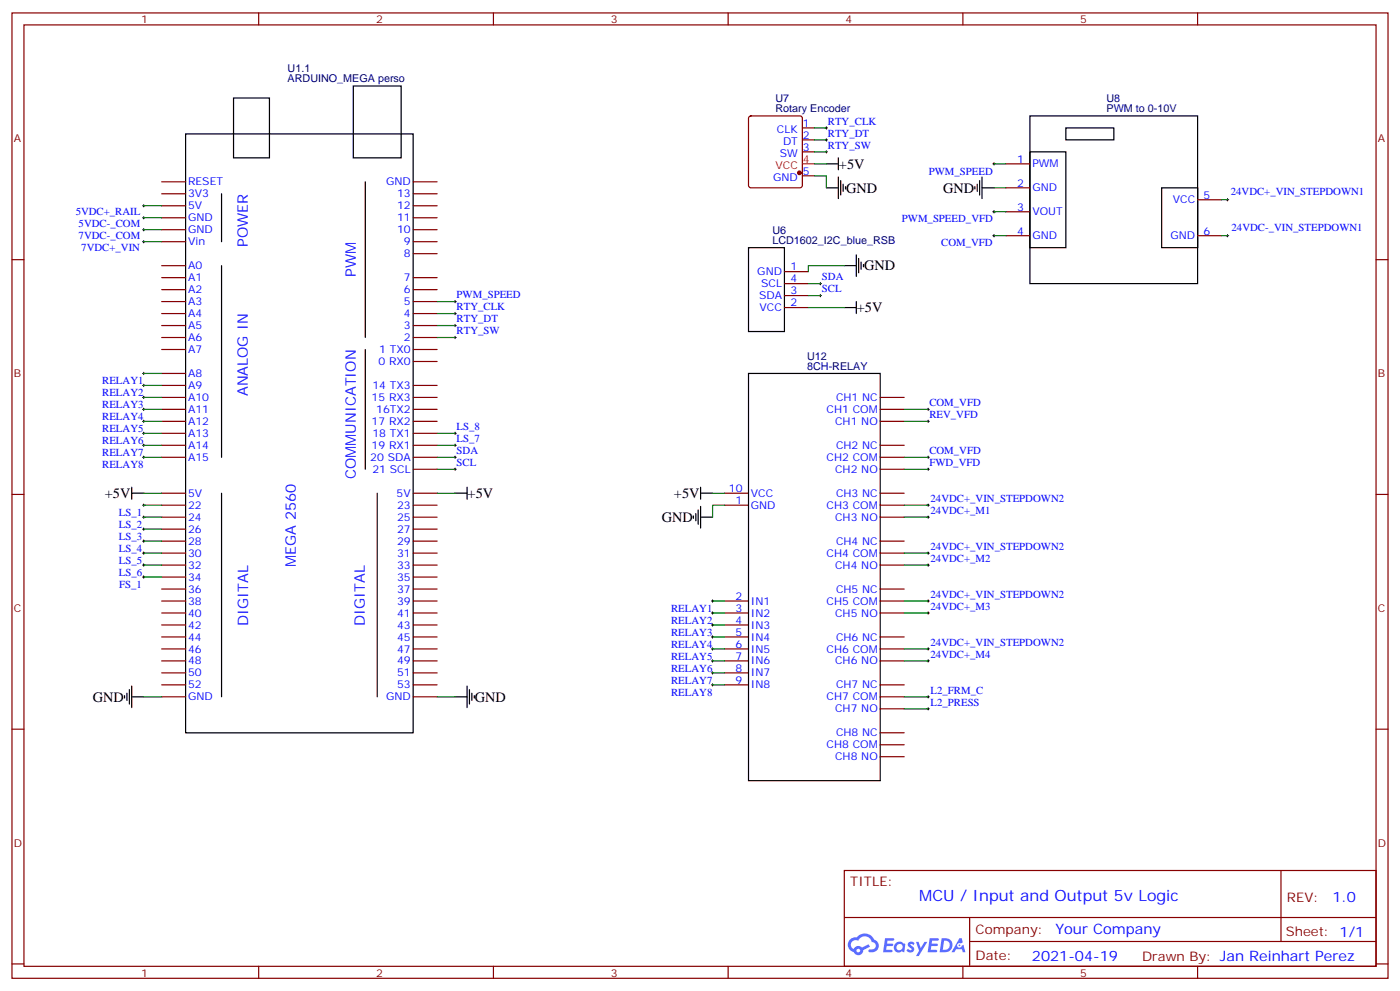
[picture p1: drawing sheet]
<svg xmlns="http://www.w3.org/2000/svg" width="412mm" height="292mm" viewBox="0 0 412 292" stroke-linecap="round" stroke-linejoin="round" font-family="sans-serif">
<g fill="none" stroke="#870000" stroke-width=".35">
<path d="M3.5 3.8h405.4v284.3h-405.4zM7.1 7.3h398.2v277.3h-398.2zM76.2 3.8v3.5M145.3 3.8v3.5M214.5 3.8v3.5M283.6 3.8v3.5M352.8 3.8v3.5M3.5 76.5h3.6M405.3 76.5h3.6M3.5 145.6h3.6M405.3 145.6h3.6M3.5 214.8h3.6"/>
<path d="M405.3 214.8h3.6M248.7 256.4h156.6v28.2h-156.6zM377.3 256.4v20.9M248.7 270.2h156.5M285.6 277.3h119.6M285.6 270.2v14.2M3.5 283.9h3.6M76.2 284.6v3.5M145.3 284.6v3.5M214.5 284.6v3.5M283.6 284.6v3.5M352.8 284.6v3.5"/>
<path d="M405.3 283.9h3.6"/>
</g>
<g fill="#5487ff">
<path d="M267.7 277.6a1.22 1.22 0 0 1 1.7 .2l-.4 .6a.47 .47 0 0 0-.3-.4 .47 .47 0 0 0-.5 .2l.1 .2a1.14 1.14 0 0 1 .8 1.8 1.14 1.14 0 0 1-1.9 0l-.2-.2 .5-.6 .7 .5a.29 .29 0 0 0 .3-.3 .29 .29 0 0 0-.2-.3 1.04 1.04 0 0 1-.6-1.7z"/>
<path d="M260.7 276.3h2.4l.3 .2-.2 .5-1.8 .1-.1 .8h1.5l.3 .4-.3 .4h-1.6l-.2 1.1h1.7l.2 .3-.2 .3-2.6 .1z"/>
<path d="M273.8 276.3h2.4l.3 .2-.1 .5-1.8 .1-.2 .8h1.6l.3 .4-.4 .4h-1.6l-.1 1.1h1.7l.2 .3-.2 .3-2.6 .1z"/>
<path d="M282.6 276.3h.7l.3 1.3-.6 .3a.69 .69 0 0 0-1 .3 .69 .69 0 0 0 .4 .9 .69 .69 0 0 0 .9-.6l.5-.2 .6 2.2h-.8l-.2-.9h-1.8l-.5 .9h-.8z"/>
<path d="M269.8 277.4h.8l.6 1.8 1.1-1.8h.9l-2.6 4.2h-.8l.9-1.5z"/>
<path d="M277.4 276.3l-.6 4.2h1.3a2.11 2.11 0 0 0 2.5-2.1 2.11 2.11 0 0 0-2.5-2.1zM278.1 277.1a1.39 1.39 0 0 1 1.7 1.4 1.39 1.39 0 0 1-1.8 1.3h-.3z"/>
<path d="M263.7 277.9a1.54 1.54 0 0 0-.1 2.2 1.54 1.54 0 0 0 2.2 .1l.6 .3 .3-2.3-.2-.3h-.4a1.49 1.49 0 0 0-2.4 0zM264 278.9a.94 .94 0 0 1 1.8 0 .94 .94 0 0 1-1.8 0z"/>
<path d="M250.4 276.7a2.18 2.18 0 0 0 1.1 3.7 1.44 1.44 0 0 0 1.6 .9 1.44 1.44 0 0 0 1.2-1.4l2-1.1-.5-.7-1.9 1a1.47 1.47 0 0 0-2.4 .4 1.39 1.39 0 0 1-.7-1.9 1.39 1.39 0 0 1 2-.5 2.12 2.12 0 0 1 2.2-1.3 2.12 2.12 0 0 1 1.9 1.7 1.14 1.14 0 0 1 1.1 1.4 1.14 1.14 0 0 1-1.7 .7 .43 .43 0 0 0-.5 .4 .43 .43 0 0 0 .4 .5 1.98 1.98 0 0 0 2.5-1.2 1.98 1.98 0 0 0-1.2-2.6 3.1 3.1 0 0 0-5.3-.6l-.9 .1zM252.3 280a.55 .55 0 0 1 1.1 0 .55 .55 0 0 1-1.1 0z"/>
<circle cx="282.6" cy="278.4" r=".26"/>
</g>
<g fill="none" stroke="#000" stroke-width=".35">
<path d="M54.7 39.4h67v176.4h-67zM68.8 28.9h10.6v17.6h-10.6zM104.1 25.3h14.1v21.2h-14.1zM303.4 34.1h49.4v49.4h-49.4zM314 37.7h14.1v3.5h-14.1zM65.3 57.1v14.1M107.6 53.6v45.8M243.4 55.3h3.5M243.4 48.3h3.5M246.9 46.5v3.5M246.9 52.1v6.4M247.6 53.2v4.2"/>
<path d="M248.4 54.3v2.1M249.1 55v.7M287.2 55v.7M287.9 54.3v2.1M288.6 53.2v4.2M289.3 55.3h3.5M289.3 52.1v6.4M303.4 44.7h10.6v28.3h-10.6zM342.2 55.3h10.6v17.7h-10.6zM65.3 78.2v56.5M220.5 73h10.6v24.6h-10.6zM248.7 78.2h3.5"/>
<path d="M252.2 75.1v6.3M252.9 76.1v4.3M253.6 77.2v2.1M254.4 77.9v.7M248.7 90.6h3.5M252.2 88.8v3.6M107.6 102.9v35.3M220.5 110h38.8v119.9h-38.8zM38.8 145.3h3.5M38.8 143.5v3.5M65.3 145.3v59.9M111.1 145.3v59.9"/>
<path d="M134.1 145.3h3.5M137.6 143.5v3.5M204.3 152v.7M205 151.3v2.1M205.7 150.2v4.2M206.4 145.3h3.5M206.4 143.5v3.5M206.4 149.2v6.3M206.4 152.3h3.5M36.7 204.9v.7M37.4 204.2v2.1M38.1 203.1v4.3"/>
<path d="M38.8 202.1v6.3M38.8 205.2h3.5M134.1 205.2h3.5M137.6 202.1v6.3M138.3 203.1v4.3M139 204.2v2.1M139.7 204.9v.7"/>
</g>
<g fill="none" stroke="#870000" stroke-width=".35">
<path d="M220.7 34.4l.5-.3h14.5l.5 .3 .2 .5v19.7l-.3 .5-.4 .2h-14.5l-.5-.2-.2-.5v-19.7zM236.4 37.7h3.5M47.6 57.1h7.1M47.6 53.6h7.1M121.7 57.1h7.1M121.7 53.6h7.1M236.4 44.7h3.5M236.4 41.2h3.5M236.4 51.8h3.5M296.3 48.3h7.1M296.3 55.3h7.1M352.8 58.8h7"/>
<path d="M47.6 71.2h7.1M47.6 67.7h7.1M47.6 64.1h7.1M47.6 60.6h7.1M47.6 78.2h7.1M121.7 74.7h7.1M121.7 71.2h7.1M121.7 67.7h7.1M121.7 64.1h7.1M121.7 60.6h7.1M296.3 62.4h7.1M296.3 69.4h7.1"/>
<path d="M352.8 69.4h7M47.6 99.4h7.1M47.6 95.9h7.1M47.6 92.4h7.1M47.6 88.8h7.1M47.6 85.3h7.1M47.6 81.8h7.1M121.7 99.4h7.1M121.7 95.9h7.1M121.7 92.4h7.1M121.7 88.8h7.1M121.7 85.3h7.1"/>
<path d="M121.7 81.8h7.1M231.1 80h7M231.1 90.6h7M231.1 87.1h7M231.1 83.5h7M47.6 117.1h7.1M47.6 102.9h7.1M47.6 113.5h7.1M47.6 110h7.1M121.7 117.1h7.1M121.7 106.5h7.1M121.7 102.9h7.1"/>
<path d="M121.7 113.5h7.1M259.3 117.1h7M47.6 120.6h7.1M47.6 124.1h7.1M47.6 131.2h7.1M47.6 134.7h7.1M47.6 127.6h7.1M121.7 120.6h7.1M121.7 124.1h7.1M121.7 131.2h7.1M121.7 134.7h7.1M121.7 138.2h7.1"/>
<path d="M121.7 127.6h7.1M259.3 120.6h7M259.3 124.1h7M259.3 131.2h7M259.3 134.7h7M259.3 138.2h7M47.6 148.8h7.1M47.6 145.3h7.1M47.6 152.3h7.1M47.6 159.4h7.1M47.6 155.9h7.1M121.7 148.8h7.1"/>
<path d="M121.7 145.3h7.1M121.7 152.3h7.1M121.7 159.4h7.1M121.7 155.9h7.1M213.4 148.8h7.1M213.4 145.3h7.1M259.3 148.8h7M259.3 145.3h7M259.3 152.3h7M259.3 159.4h7M47.6 177h7.1M47.6 162.9h7.1"/>
<path d="M47.6 166.4h7.1M47.6 173.5h7.1M47.6 170h7.1M121.7 177h7.1M121.7 162.9h7.1M121.7 166.4h7.1M121.7 173.5h7.1M121.7 170h7.1M213.4 177h7.1M259.3 177h7M259.3 162.9h7M259.3 166.4h7"/>
<path d="M259.3 173.5h7M47.6 180.6h7.1M47.6 184.1h7.1M47.6 187.6h7.1M47.6 191.1h7.1M47.6 194.7h7.1M47.6 198.2h7.1M121.7 180.6h7.1M121.7 184.1h7.1M121.7 187.6h7.1M121.7 191.1h7.1M121.7 194.7h7.1"/>
<path d="M121.7 198.2h7.1M213.4 180.6h7.1M213.4 184.1h7.1M213.4 187.6h7.1M213.4 191.1h7.1M213.4 194.7h7.1M213.4 198.2h7.1M259.3 180.6h7M259.3 187.6h7M259.3 191.1h7M259.3 194.7h7M47.6 201.7h7.1"/>
<path d="M47.6 205.2h7.1M121.7 201.7h7.1M121.7 205.2h7.1M213.4 201.7h7.1M259.3 201.7h7M259.3 205.2h7M259.3 208.8h7M259.3 215.8h7M259.3 219.4h7M259.3 222.9h7"/>
</g>
<circle cx="235.5" cy="50.9" r=".53" fill="#870000" stroke="#870000" stroke-width=".35"/>
<path d="M236.4 48.3h3.5" fill="none" stroke="#f00" stroke-width=".35"/>
<g fill="none" stroke="#000" stroke-width=".29">
<path d="M243.1 37.7h.7M243.4 37.3v.7M243.1 41.2h.7M243.1 44.7h.7M243.4 40.9v.7M243.4 44.4v.7M292.5 48.3h.7M292.8 47.9v.7M361.2 58.8h.7M361.6 58.5v.7M42 71.2h.7M42 67.7h.7"/>
<path d="M42 60.6h.7M42 64.1h.7M42.3 60.3v.7M42.3 63.8v.7M42.3 67.3v.7M42.3 70.8v.7M292.5 69.4h.7M292.5 62.4h.7M292.8 62v.7M292.8 69.1v.7M361.2 69.4h.7M361.6 69.1v.7"/>
<path d="M133.7 99.4h.7M133.7 95.9h.7M133.7 92.4h.7M133.7 88.8h.7M134.1 88.5v.7M134.1 92v.7M134.1 95.5v.7M134.1 99.1v.7M241.3 83.5h.7M241.3 87.1h.7M241.7 83.2v.7M241.7 86.7v.7"/>
<path d="M42 110h.7M42 113.5h.7M42 117.1h.7M42.3 109.6v.7M42.3 113.2v.7M42.3 116.7v.7M42 120.6h.7M42 124.1h.7M42 127.6h.7M42 131.2h.7M42 134.7h.7M42.3 120.2v.7"/>
<path d="M42.3 123.8v.7M42.3 127.3v.7M42.3 130.8v.7M42.3 134.3v.7M133.7 127.6h.7M133.7 131.2h.7M133.7 134.7h.7M133.7 138.2h.7M134.1 127.3v.7M134.1 130.8v.7M134.1 134.3v.7M134.1 137.9v.7"/>
<path d="M273 120.6h.8M273 124.1h.8M273 134.7h.8M273 138.2h.8M273.4 120.2v.7M273.4 123.8v.7M273.4 134.3v.7M273.4 137.9v.7M42 148.8h.7M42 152.3h.7M42 155.9h.7M42 159.4h.7"/>
<path d="M42.3 148.4v.8M42.3 152v.7M42.3 155.5v.7M42.3 159v.7M273 148.8h.8M273 152.3h.8M273.4 148.4v.8M273.4 152v.7M42 162.9h.7M42 166.4h.7M42 170h.7M42.3 162.6v.7"/>
<path d="M42.3 166.1v.7M42.3 169.6v.7M209.5 177h.8M209.9 176.7v.7M273 177h.8M273 162.9h.8M273 166.4h.8M273.4 162.6v.7M273.4 166.1v.7M273.4 176.7v.7M209.5 198.2h.8M209.5 194.7h.8"/>
<path d="M209.5 191.1h.8M209.5 187.6h.8M209.5 184.1h.8M209.5 180.6h.8M209.9 180.2v.7M209.9 183.7v.7M209.9 187.3v.7M209.9 190.8v.7M209.9 194.3v.7M209.9 197.8v.7M273 194.7h.8M273 191.1h.8"/>
<path d="M273 180.6h.8M273.4 180.2v.7M273.4 190.8v.7M273.4 194.3v.7M209.5 201.7h.8M209.9 201.4v.7M273 205.2h.8M273 208.8h.8M273.4 204.9v.7M273.4 208.4v.7"/>
</g>
<g fill="none" stroke="#008700" stroke-width=".35">
<path d="M239.9 37.7h3.5M239.9 51.8h3.5v3.5M239.9 41.2h3.5M239.9 44.7h3.5M239.9 48.3h3.5M292.8 48.3h3.5M292.8 55.3h3.5M359.8 58.8h1.8M42.3 60.6h5.3M42.3 64.1h5.3M42.3 67.7h5.3M42.3 71.2h5.3"/>
<path d="M248.7 78.2h-10.6v1.8M292.8 69.4h3.5M292.8 62.4h3.5M359.8 69.4h1.8M128.8 99.4h5.3M128.8 95.9h5.3M128.8 92.4h5.3M128.8 88.8h5.3M238.1 90.6h10.6M238.1 83.5h3.6M238.1 87.1h3.6M42.3 110h5.3"/>
<path d="M42.3 113.5h5.3M42.3 117.1h5.3M42.3 120.6h5.3M42.3 124.1h5.3M42.3 127.6h5.3M42.3 131.2h5.3M42.3 134.7h5.3M128.8 127.6h5.3M128.8 131.2h5.3M128.8 134.7h5.3M128.8 138.2h5.3M266.3 120.6h7.1"/>
<path d="M266.3 124.1h7.1M266.3 134.7h7.1M266.3 138.2h7.1M42.3 145.3h5.3M42.3 148.8h5.3M42.3 152.3h5.3M42.3 155.9h5.3M42.3 159.4h5.3M128.8 145.3h5.3M209.9 145.3h3.5M213.4 148.8h-3.5v3.5M266.3 148.8h7.1"/>
<path d="M266.3 152.3h7.1M42.3 162.9h5.3M42.3 166.4h5.3M42.3 170h5.3M209.9 177h3.5M266.3 177h7.1M266.3 162.9h7.1M266.3 166.4h7.1M209.9 180.6h3.5M209.9 184.1h3.5M209.9 187.6h3.5M209.9 191.1h3.5"/>
<path d="M209.9 194.7h3.5M209.9 198.2h3.5M266.3 180.6h7.1M266.3 191.1h7.1M266.3 194.7h7.1M42.3 205.2h5.3M128.8 205.2h5.3M209.9 201.7h3.5M266.3 205.2h7.1M266.3 208.8h7.1"/>
</g>
<text font-size="4.6" fill="#00f" x="270.8" y="265.4">MCU / Input and Output 5v Logic</text>
<g font-size="4.2">
<text x="247.1" y="49.7">+5V</text>
<text x="249.2" y="56.7">GND</text>
<text x="277.8" y="56.7">GND</text>
<text x="254.5" y="79.7">GND</text>
<text x="252.4" y="92">+5V</text>
<text x="30.9" y="146.7">+5V</text>
<text x="137.8" y="146.7">+5V</text>
<text x="198.5" y="146.7">+5V</text>
<text x="194.9" y="153.7">GND</text>
<text x="27.4" y="206.6">GND</text>
<text x="139.9" y="206.6">GND</text>
</g>
<g font-size="4.2" fill="#00f">
<text x="73" y="72.8" transform="rotate(-90 73 72.8)">POWER</text>
<text x="104.8" y="81.5" transform="rotate(-90 104.8 81.5)">PWM</text>
<text x="73" y="116.7" transform="rotate(-90 73 116.7)">ANALOG IN</text>
<text x="104.8" y="141.1" transform="rotate(-90 104.8 141.1)">COMMUNICATION</text>
<text x="87.1" y="167.1" transform="rotate(-90 87.1 167.1)">MEGA 2560</text>
<text x="73.1" y="184.4" transform="rotate(-90 73.1 184.4)">DIGITAL</text>
<text x="107.5" y="184.4" transform="rotate(-90 107.5 184.4)">DIGITAL</text>
<text x="392.5" y="265.7">1.0</text>
<text x="310.9" y="275.2">Your Company</text>
<text x="304" y="283">2021-04-19</text>
</g>
<g font-size="3.9" fill="#800">
<text x="250.5" y="261">TITLE:</text>
<text x="379.1" y="265.7">REV:</text>
<text x="287.4" y="275.2">Company:</text>
<text x="378.7" y="275.8">Sheet: 1/1</text>
<text x="287.4" y="282.9">Date:</text>
<text x="336.4" y="282.9">Drawn By: Jan Reinhart Perez</text>
</g>
<g font-size="3.2" fill="#800">
<text x="41.6" y="6.8">1</text>
<text x="110.8" y="6.8">2</text>
<text x="179.9" y="6.8">3</text>
<text x="249.1" y="6.8">4</text>
<text x="318.2" y="6.8">5</text>
<text x="4.1" y="41.9">A</text>
<text x="405.9" y="41.9">A</text>
<text x="4.1" y="111.1">B</text>
<text x="405.9" y="111.1">B</text>
<text x="4.1" y="180.2">C</text>
<text x="405.9" y="180.2">C</text>
<text x="4.1" y="249.3">D</text>
<text x="405.9" y="249.3">D</text>
<text x="41.6" y="287.6">1</text>
<text x="110.8" y="287.6">2</text>
<text x="179.9" y="287.6">3</text>
<text x="249.1" y="287.6">4</text>
<text x="318.2" y="287.6">5</text>
</g>
<g font-size="3.2" fill="#000080">
<text x="84.7" y="21.1">U1.1</text>
<text x="84.7" y="24.3">ARDUINO_MEGA perso</text>
<text x="228.4" y="33.1">Rotary Encoder</text>
<text x="228.4" y="30.1">U7</text>
<text x="326" y="33.1">PWM to 0-10V</text>
<text x="326" y="30.2">U8</text>
<text x="227.5" y="71.9">LCD1602_I2C_blue_RSB</text>
<text x="227.5" y="69">U6</text>
<text x="237.8" y="106">U12</text>
<text x="237.8" y="108.9">8CH-RELAY</text>
</g>
<g font-size="3.2" fill="#00f">
<text x="228.9" y="39.1">CLK</text>
<text x="236.5" y="37.3">1</text>
<text x="236.5" y="40.9">2</text>
<text x="243.9" y="36.7">RTY_CLK</text>
<text x="243.9" y="40.3">RTY_DT</text>
<text x="229.8" y="46.1">SW</text>
<text x="230.7" y="42.6">DT</text>
<text x="236.5" y="44.4">3</text>
<text x="243.9" y="43.8">RTY_SW</text>
<text x="299.6" y="47.9">1</text>
<text x="227.8" y="53.2">GND</text>
<text x="236.5" y="51.4">5</text>
<text x="273.6" y="51.4">PWM_SPEED</text>
<text x="304.1" y="49.3">PWM</text>
<text x="55.4" y="58.1">3V3</text>
<text x="55.4" y="54.6">RESET</text>
<text x="113.7" y="54.6">GND</text>
<text x="117" y="58.1">13</text>
<text x="299.6" y="55">2</text>
<text x="304.1" y="56.4">GND</text>
<text x="345.5" y="59.9">VCC</text>
<text x="354.5" y="58.5">5</text>
<text x="362.5" y="57.6">24VDC+_VIN_STEPDOWN1</text>
<text x="22.3" y="63.4">5VDC+_RAIL</text>
<text x="55.4" y="65.2">GND</text>
<text x="55.4" y="61.7">5V</text>
<text x="117" y="65.2">11</text>
<text x="117" y="61.7">12</text>
<text x="265.7" y="65.5">PWM_SPEED_VFD</text>
<text x="299.6" y="62">3</text>
<text x="304.1" y="63.4">VOUT</text>
<text x="23.2" y="70.4">7VDC-_COM</text>
<text x="23.2" y="66.9">5VDC-_COM</text>
<text x="55.4" y="68.7">GND</text>
<text x="117" y="68.7">10</text>
<text x="299.6" y="69.1">4</text>
<text x="304.1" y="70.5">GND</text>
<text x="344.8" y="70.5">GND</text>
<text x="354.5" y="69.1">6</text>
<text x="362.8" y="68.1">24VDC-_VIN_STEPDOWN1</text>
<text x="24" y="74">7VDC+_VIN</text>
<text x="55.4" y="72.2">Vin</text>
<text x="119" y="75.8">8</text>
<text x="119" y="72.2">9</text>
<text x="277.3" y="72.6">COM_VFD</text>
<text x="55.4" y="82.8">A1</text>
<text x="55.4" y="79.3">A0</text>
<text x="119" y="82.8">7</text>
<text x="223.1" y="81.1">GND</text>
<text x="232.8" y="79.7">1</text>
<text x="232.8" y="83.2">4</text>
<text x="242.1" y="82.6">SDA</text>
<text x="55.4" y="89.9">A3</text>
<text x="55.4" y="86.4">A2</text>
<text x="119" y="89.9">5</text>
<text x="119" y="86.4">6</text>
<text x="134.5" y="87.9">PWM_SPEED</text>
<text x="223.6" y="88.1">SDA</text>
<text x="224.2" y="84.6">SCL</text>
<text x="232.8" y="86.7">3</text>
<text x="242.1" y="86.1">SCL</text>
<text x="55.4" y="93.4">A4</text>
<text x="119" y="93.4">4</text>
<text x="134.5" y="95">RTY_DT</text>
<text x="134.5" y="91.4">RTY_CLK</text>
<text x="223.8" y="91.7">VCC</text>
<text x="232.8" y="90.2">2</text>
<text x="55.4" y="100.5">A6</text>
<text x="55.4" y="96.9">A5</text>
<text x="119" y="100.5">2</text>
<text x="119" y="96.9">3</text>
<text x="134.5" y="98.5">RTY_SW</text>
<text x="55.4" y="104">A7</text>
<text x="111.5" y="107.5">0 RX0</text>
<text x="111.7" y="104">1 TX0</text>
<text x="30.1" y="113.1">RELAY1</text>
<text x="55.4" y="111.1">A8</text>
<text x="30.1" y="116.7">RELAY2</text>
<text x="55.4" y="118.1">A10</text>
<text x="55.4" y="114.6">A9</text>
<text x="109.5" y="118.1">15 RX3</text>
<text x="109.7" y="114.6">14 TX3</text>
<text x="246.3" y="118.1">CH1 NC</text>
<text x="273.8" y="119.7">COM_VFD</text>
<text x="30.1" y="120.2">RELAY3</text>
<text x="30.1" y="123.7">RELAY4</text>
<text x="55.4" y="125.2">A12</text>
<text x="55.4" y="121.6">A11</text>
<text x="109.5" y="125.2">17 RX2</text>
<text x="110.8" y="121.6">16TX2</text>
<text x="243.5" y="121.6">CH1 COM</text>
<text x="246" y="125.2">CH1 NO</text>
<text x="273.8" y="123.2">REV_VFD</text>
<text x="30.1" y="127.3">RELAY5</text>
<text x="30.1" y="130.8">RELAY6</text>
<text x="55.4" y="128.7">A13</text>
<text x="109.7" y="128.7">18 TX1</text>
<text x="134.5" y="126.8">LS_8</text>
<text x="134.5" y="130.3">LS_7</text>
<text x="30.1" y="134.3">RELAY7</text>
<text x="30.1" y="137.9">RELAY8</text>
<text x="55.4" y="135.7">A15</text>
<text x="55.4" y="132.2">A14</text>
<text x="109.1" y="135.7">20 SDA</text>
<text x="109.5" y="132.2">19 RX1</text>
<text x="134.5" y="137.3">SCL</text>
<text x="134.5" y="133.7">SDA</text>
<text x="243.5" y="135.7">CH2 COM</text>
<text x="246.3" y="132.2">CH2 NC</text>
<text x="273.8" y="133.8">COM_VFD</text>
<text x="273.8" y="137.4">FWD_VFD</text>
<text x="109.7" y="139.3">21 SCL</text>
<text x="246" y="139.3">CH2 NO</text>
<text x="55.4" y="146.3">5V</text>
<text x="55.4" y="149.9">22</text>
<text x="116.8" y="146.3">5V</text>
<text x="117" y="149.9">23</text>
<text x="214.7" y="144.9">10</text>
<text x="216.7" y="148.4">1</text>
<text x="221.2" y="149.9">GND</text>
<text x="221.2" y="146.3">VCC</text>
<text x="243.5" y="149.9">CH3 COM</text>
<text x="246.3" y="146.3">CH3 NC</text>
<text x="274.1" y="147.8">24VDC+_VIN_STEPDOWN2</text>
<text x="35" y="152">LS_1</text>
<text x="35" y="155.5">LS_2</text>
<text x="55.4" y="153.4">24</text>
<text x="117" y="153.4">25</text>
<text x="246" y="153.4">CH3 NO</text>
<text x="274.1" y="151.4">24VDC+_M1</text>
<text x="35" y="159">LS_3</text>
<text x="55.4" y="156.9">26</text>
<text x="55.4" y="160.4">28</text>
<text x="117" y="156.9">27</text>
<text x="117" y="160.4">29</text>
<text x="246.3" y="160.4">CH4 NC</text>
<text x="274.1" y="162">24VDC+_VIN_STEPDOWN2</text>
<text x="35" y="162.5">LS_4</text>
<text x="35" y="166.1">LS_5</text>
<text x="55.4" y="164">30</text>
<text x="55.4" y="167.5">32</text>
<text x="117" y="164">31</text>
<text x="117" y="167.5">33</text>
<text x="243.5" y="164">CH4 COM</text>
<text x="246" y="167.5">CH4 NO</text>
<text x="274.1" y="165.5">24VDC+_M2</text>
<text x="35" y="169.6">LS_6</text>
<text x="35.1" y="173.1">FS_1</text>
<text x="55.4" y="171">34</text>
<text x="117" y="171">35</text>
<text x="55.4" y="174.6">36</text>
<text x="55.4" y="178.1">38</text>
<text x="117" y="174.6">37</text>
<text x="117" y="178.1">39</text>
<text x="216.7" y="176.7">2</text>
<text x="221.2" y="178.1">IN1</text>
<text x="243.5" y="178.1">CH5 COM</text>
<text x="246.3" y="174.6">CH5 NC</text>
<text x="274.1" y="176.1">24VDC+_VIN_STEPDOWN2</text>
<text x="274.1" y="179.6">24VDC+_M3</text>
<text x="55.4" y="181.6">40</text>
<text x="55.4" y="185.1">42</text>
<text x="117" y="181.6">41</text>
<text x="117" y="185.1">43</text>
<text x="197.7" y="183.7">RELAY2</text>
<text x="197.7" y="180.2">RELAY1</text>
<text x="216.7" y="180.2">3</text>
<text x="216.7" y="183.7">4</text>
<text x="221.2" y="181.6">IN2</text>
<text x="221.2" y="185.1">IN3</text>
<text x="246" y="181.6">CH5 NO</text>
<text x="55.4" y="188.7">44</text>
<text x="117" y="188.7">45</text>
<text x="197.7" y="190.8">RELAY4</text>
<text x="197.7" y="187.2">RELAY3</text>
<text x="216.7" y="187.3">5</text>
<text x="216.7" y="190.8">6</text>
<text x="221.2" y="188.7">IN4</text>
<text x="246.3" y="188.7">CH6 NC</text>
<text x="274.1" y="190.2">24VDC+_VIN_STEPDOWN2</text>
<text x="55.4" y="195.7">48</text>
<text x="55.4" y="192.2">46</text>
<text x="117" y="192.2">47</text>
<text x="117" y="195.7">49</text>
<text x="197.7" y="197.8">RELAY6</text>
<text x="197.7" y="194.3">RELAY5</text>
<text x="216.7" y="194.3">7</text>
<text x="216.7" y="197.8">8</text>
<text x="221.2" y="192.2">IN5</text>
<text x="221.2" y="195.7">IN6</text>
<text x="243.5" y="192.2">CH6 COM</text>
<text x="246" y="195.7">CH6 NO</text>
<text x="274.1" y="193.7">24VDC+_M4</text>
<text x="55.4" y="199.2">50</text>
<text x="55.4" y="202.8">52</text>
<text x="117" y="199.2">51</text>
<text x="117" y="202.8">53</text>
<text x="197.7" y="201.4">RELAY7</text>
<text x="216.7" y="201.4">9</text>
<text x="221.2" y="199.2">IN7</text>
<text x="221.2" y="202.8">IN8</text>
<text x="246.3" y="202.8">CH7 NC</text>
<text x="55.4" y="206.3">GND</text>
<text x="113.7" y="206.3">GND</text>
<text x="197.7" y="204.9">RELAY8</text>
<text x="243.5" y="206.3">CH7 COM</text>
<text x="246" y="209.8">CH7 NO</text>
<text x="274.1" y="204.3">L2_FRM_C</text>
<text x="274.1" y="207.8">L2_PRESS</text>
<text x="243.5" y="220.4">CH8 COM</text>
<text x="246.3" y="216.9">CH8 NC</text>
<text x="246" y="223.9">CH8 NO</text>
</g>
<g font-size="3.2" fill="#f00">
<text x="236.5" y="47.9">4</text>
<text x="228.5" y="49.7">VCC</text>
</g>
</svg>
